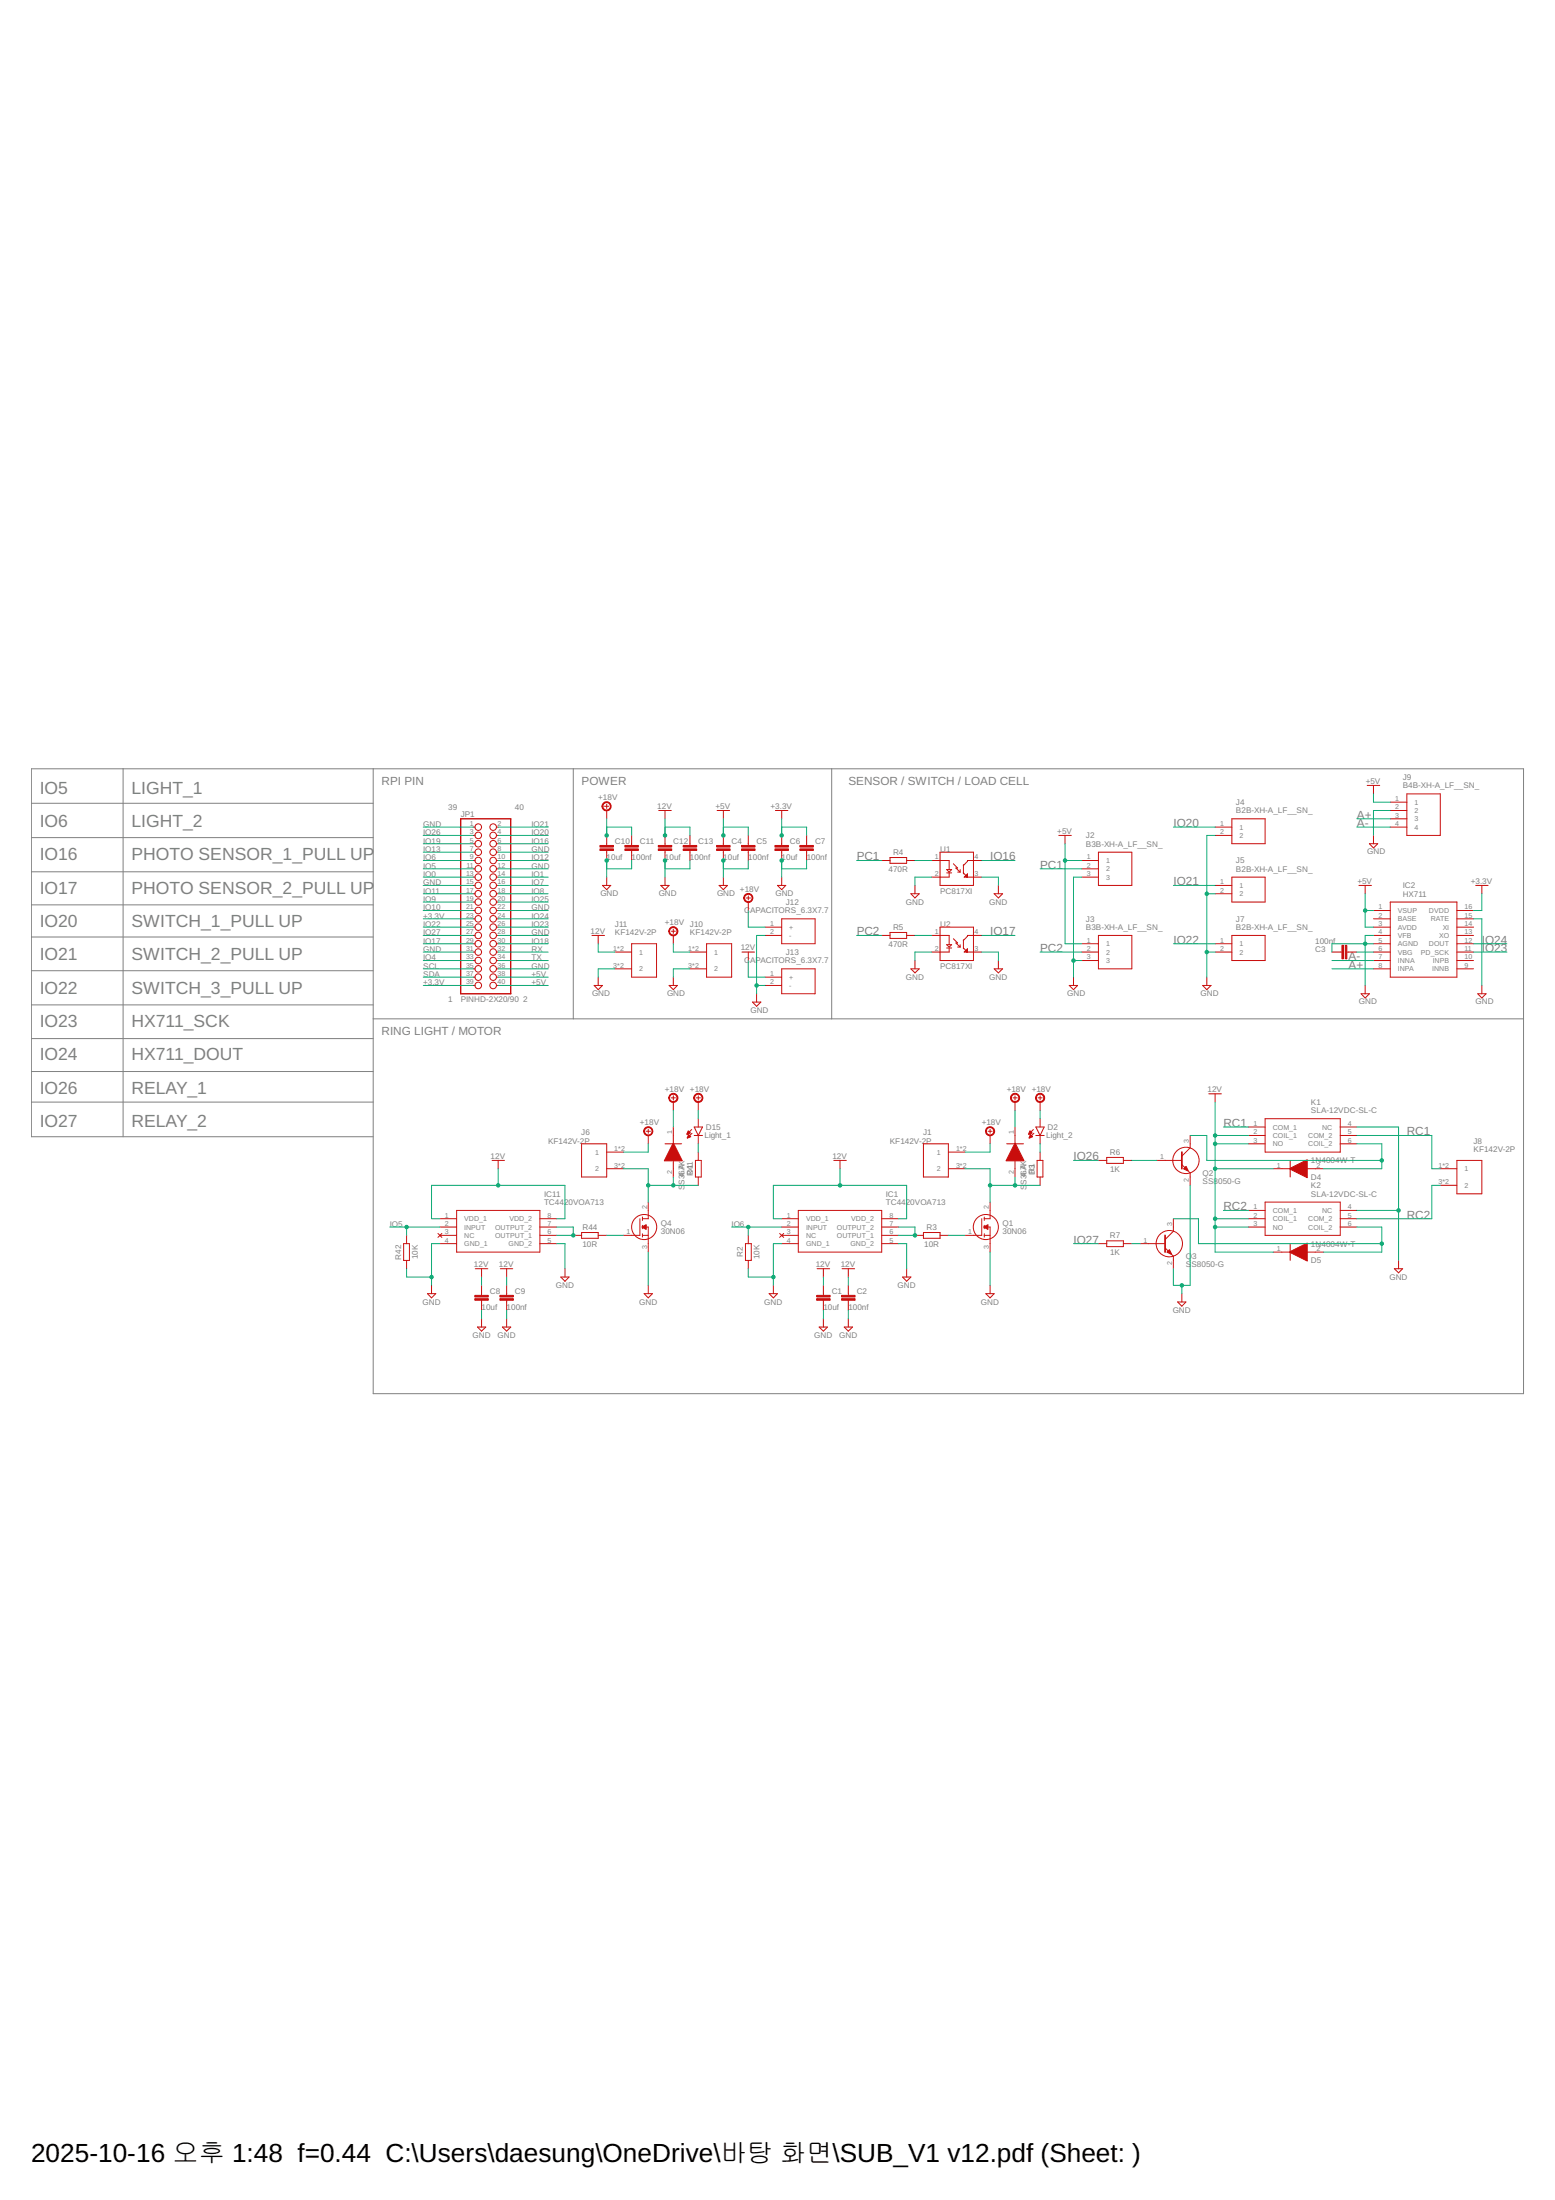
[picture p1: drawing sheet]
<svg xmlns="http://www.w3.org/2000/svg" width="210mm" height="297mm" viewBox="0 0 210 297" stroke-linecap="round" stroke-linejoin="round" font-family="sans-serif">
<g fill="none" stroke="#808080" stroke-width=".13">
<path d="M4.2 117.7h46.2M4.2 113.1h46.2M4.2 108.5h46.2M16.6 103.8v49.7M50.4 103.8v84.4h155.3v-84.4h-201.5v49.7h46.2M77.4 103.8v33.8M112.3 103.8v33.8M4.2 135.7h46.2M4.2 131.1h46.2M4.2 126.5h46.2M4.2 122.2h46.2M50.4 137.6h155.3"/>
<path d="M4.2 148.8h46.2M4.2 144.7h46.2M4.2 140.2h46.2"/>
</g>
<path d="M62.2 110.6h6.7v23.6h-6.7z" fill="none" stroke="#c90d0c" stroke-width=".19"/>
<g fill="none" stroke="#c90d0c" stroke-width=".13">
<path d="M63.9 111.7h.2M63.9 112.8h.2M63.9 113.9h.2M63.9 115.1h.2M63.9 116.2h.2M63.9 117.3h.2M63.9 118.4h.2M63.9 119.5h.2M67 111.7h.2M67 112.8h.2M67 113.9h.2M67 115.1h.2"/>
<path d="M67 116.2h.2M67 117.3h.2M67 118.4h.2M67 119.5h.2M81.3 119.5h1.1l-.5 .6zM81.6 108.9h.6M81.9 108.6v.6M81.9 109.4v1.2M81.9 112.8v1.4M81.9 114.8v1.4M81.9 118.4v1.1M85.3 112.8v1.4"/>
<path d="M85.3 114.8v1.4M88.9 109.4h1.7M89.2 119.5h1.1l-.5 .6zM89.8 109.4v1.2M89.8 112.8v1.4M89.8 114.8v1.4M89.8 118.4v1.1M93.1 112.8v1.4M93.1 114.8v1.4M96.8 109.4h1.7M97.1 119.5h1.1l-.6 .6zM97.6 109.4v1.2"/>
<path d="M97.6 112.8v1.4M97.6 114.8v1.4M97.6 118.4v1.1M101 112.8v1.4M101 114.8v1.4M104.7 109.4h1.7M104.9 119.5h1.2l-.6 .6zM105.5 109.4v1.2M105.5 112.8v1.4M105.5 114.8v1.4M105.5 118.4v1.1M108.9 112.8v1.4"/>
<path d="M108.9 114.8v1.4M119 116.2h1.1M120.1 115.8h2.3v.8h-2.3zM122.4 116.2h1.1M123.5 119.5v1.2M125.8 116.2h2.3v1.2M126.9 115.1h4.5v4.4h-4.5zM127.8 117.4h.7l-.4 .4zM127.8 117.9h.7M128.1 117.9v.5h-2.3M128.7 116.6l.6 .6h-.3l.6 .6M129.3 117.8h.3"/>
<path d="M129.6 117.4v.4M130 117.9l.6 .5v-.4l-.4 .4h2.3M130 116.7v1.3M130.3 118.3h.1M130.5 118.2l.1 .1M130.5 118.2l-.1 .1M130.5 118.2v.2l-.1-.1M130.6 118.1l-.1 .1M132.5 116.2h-1.9l-.6 .7M134.8 119.5v1.2M142.9 112.8h1.7M143.8 112.8v1.1"/>
<path d="M146 116.2h2.3M146 117.3h2.3M146 118.4h2.3M148.3 115.1h4.5v4.4h-4.5zM164 111.7h2.3M164 112.8h2.3M164 119.5h2.3M166.3 110.6h4.5v3.3h-4.5zM166.3 118.4h4.5v3.4h-4.5zM183.4 119.5h1.7M184.3 119.5v1.2M184.6 106h1.6"/>
<path d="M184.8 113.9h1.2l-.6 .6zM185.4 106v1.2M185.4 112.8v1.1M187.7 111.7h2.2M187.7 109.4h2.2M187.7 110.6h2.2M187.7 108.3h2.2M189.9 107.2h4.5v5.6h-4.5zM199.2 119.5h1.7M200 119.5v1.2M63.9 120.7h.2M63.9 121.8h.2"/>
<path d="M63.9 122.9h.2M63.9 124.1h.2M63.9 125.2h.2M63.9 126.3h.2M63.9 127.4h.2M63.9 128.5h.2M63.9 129.7h.2M63.9 130.8h.2M63.9 131.9h.2M63.9 133.1h.2M67 120.7h.2M67 121.8h.2"/>
<path d="M67 122.9h.2M67 124.1h.2M67 125.2h.2M67 126.3h.2M67 127.4h.2M67 128.5h.2M67 129.7h.2M67 130.8h.2M67 131.9h.2M67 133.1h.2M79.9 126.3h1.7M80.2 133.1h1.1l-.5 .5z"/>
<path d="M80.8 126.3v1.1M80.8 131.9v1.2M83 128.5h2.3M83 130.8h2.3M85.3 127.4h3.3v4.5h-3.3zM90.3 133.1h1.1l-.5 .5zM90.6 125.7h.6M90.9 125.5v.5M90.9 126.3v1.1M90.9 131.9v1.2M93.1 128.5h2.3M93.1 130.8h2.3"/>
<path d="M95.4 127.4h3.4v4.5h-3.4zM100.2 128.5h1.7M100.7 121.2h.6M101 121v.5M101 121.8v1.1M101 128.5v1.2M101.6 135.3h1.1l-.6 .6zM102.1 134.2v1.1M103.3 125.2h2.2M103.3 126.3h2.2M103.3 131.9h2.2M103.3 133.1h2.2"/>
<path d="M105.5 124.1h4.5v3.3h-4.5zM105.5 130.8h4.5v3.4h-4.5zM119 126.3h1.1M120.1 125.9h2.3v.8h-2.3zM122.4 126.3h1.1M123 120.7h1.1l-.6 .5zM123 130.8h1.1l-.6 .6zM123.5 129.7v1.1M125.8 126.3h2.3v1.3M126.9 125.2h4.5v4.5h-4.5zM127.8 127.6h.7l-.4 .3zM127.8 128h.7"/>
<path d="M128.1 128v.5h-2.3M128.7 126.7l.6 .6h-.3l.6 .6M129.3 127.9h.3M129.6 127.6v.3M130 128l.6 .5v-.4l-.4 .4h2.3M130 126.9v1.2M130.3 128.4h.1M130.5 128.3v.2l-.1-.1M130.5 128.3l.1 .1M130.5 128.3l-.1 .1M130.6 128.2l-.1 .1M132.5 126.3h-1.9l-.6 .7"/>
<path d="M134.2 120.7h1.1l-.5 .5zM134.2 130.8h1.1l-.5 .6zM134.8 129.7v1.1M144.3 133.1h1.2l-.6 .5zM144.9 131.9v1.2M146 127.4h2.3M146 128.5h2.3M146 129.7h2.3M148.3 126.3h4.5v4.5h-4.5zM162.3 133.1h1.2l-.6 .5zM162.9 131.9v1.2M164 120.7h2.3"/>
<path d="M164 127.4h2.3M164 128.5h2.3M166.3 126.3h4.5v3.4h-4.5zM179.8 128.5h1.3M181.8 128.5h1.4M183.7 134.2h1.1l-.5 .5zM184.3 133.1v1.1M185.4 122.9h2.3M185.4 124.1h2.3M185.4 125.2h2.3M185.4 126.3h2.3M185.4 127.4h2.3"/>
<path d="M185.4 128.5h2.3M185.4 129.7h2.3M185.4 130.8h2.3M187.7 121.8h9v10.1h-9zM196.7 122.9h2.2M196.7 124.1h2.2M196.7 125.2h2.2M196.7 126.3h2.2M196.7 127.4h2.2M196.7 128.5h2.2M196.7 129.7h2.2M196.7 130.8h2.2"/>
<path d="M199.5 134.2h1.1l-.6 .5zM200 133.1v1.1M66.4 156.7h1.7M67.2 156.7v1.1M78.5 154.4h3.4v4.5h-3.4zM81.9 155.6h2.2M81.9 157.8h2.2M87.2 152.7h.6M87.5 152.5v.5M87.5 153.3v1.1M89.8 154.4h2.2M90.6 148.2h.6"/>
<path d="M90.9 148v.5M90.9 148.8v1.1M90.9 152.2v2.2M90.9 156.7v2.2M93.4 152.5l-.6 .6M93.4 153l-.6 .6M93.7 152.2h1.1l-.5 1.1zM93.7 153.3h1.1M93.9 156.7h.8v2.2h-.8zM94 148.2h.6M94.3 148v.5M94.3 148.8v1.1"/>
<path d="M94.3 151v1.2M94.3 153.3v1.1M94.3 155.6v1.1M94.3 158.9v1.1M112.5 156.7h1.7M113.4 156.7v1.1M124.7 154.4h3.3v4.5h-3.3zM128 155.6h2.3M128 157.8h2.3M133.4 152.7h.5M133.6 152.5v.5M133.6 153.3v1.1"/>
<path d="M135.9 154.4h2.3M136.7 148.2h.6M137 148v.5M137 148.8v1.1M137 152.2v2.2M137 156.7v2.2M139.5 152.5l-.6 .6M139.6 153l-.7 .6M139.8 153.3h1.1M139.8 152.2h1.1l-.5 1.1zM140 156.7h.8v2.2h-.8zM140.1 148.2h.6"/>
<path d="M140.4 148v.5M140.4 148.8v1.1M140.4 151v1.2M140.4 153.3v1.1M140.4 155.6v1.1M140.4 158.9v1.1M148.3 156.7h1.1M149.4 156.3h2.2v.8h-2.2zM151.6 156.7h1.2M156.1 156.7h3.4M159.5 157.2l1.2 1.2v1.6M160.7 153.3v1.7l-1.2 1.1"/>
<path d="M163.2 147.7h1.7M164 147.7v1.1M168.5 153.3h2.3M168.5 152.2h2.3M168.5 154.4h2.3M170.8 151h10.1v4.6h-10.1zM171.9 157.8h2.3M174.2 156.7v2.2M176.4 157.8h2.2M180.9 153.3h2.3M180.9 152.2h2.3M180.9 154.4h2.3"/>
<path d="M194.4 157.8h2.3M196.7 156.7h3.3v4.5h-3.3zM54.5 167.9h.8v2.3h-.8zM54.9 166.8v1.1M54.9 170.2v1.1M57.7 174.7h1.1l-.5 .5zM58.3 173.5v1.2M59.1 166.5l.5 .6M59.4 166.8h2.2M59.4 165.7h2.2M59.4 164.5h2.2M59.4 167.9h2.2"/>
<path d="M59.6 166.5l-.5 .6M61.6 163.4h11.3v5.7h-11.3zM64.2 171.3h1.6M64.5 179.2h1.1l-.6 .5zM65 171.3v1.1M65 173.5v1.4M65 175.6v1.3M65 178.1v1.1M67.5 171.3h1.7M67.8 179.2h1.1l-.5 .5zM68.4 171.3v1.1M68.4 173.5v1.4"/>
<path d="M68.4 175.6v1.3M68.4 178.1v1.1M72.9 166.8h2.2M72.9 165.7h2.2M72.9 164.5h2.2M72.9 167.9h2.2M75.7 172.4h1.1l-.5 .6zM76.3 171.3v1.1M77.4 166.8h1.1M78.5 166.4h2.3v.8h-2.3zM80.8 166.8h1.1M86.4 164.5v2.3h-2.3"/>
<path d="M86.7 165.7h.8v3.4M86.7 166.8h.8M86.7 164.3v.5M86.7 165.4v.5M86.7 166.6v.4M87 174.7h1.1l-.6 .5zM87.5 162.3v2.2h-.8M87.5 173.5v1.2M100.6 167.9h.8v2.3h-.8zM101 166.8v1.1M101 170.2v1.1M103.8 174.7h1.1l-.5 .5z"/>
<path d="M104.4 173.5v1.2M105.2 166.5l.6 .6M105.5 166.8h2.3M105.5 165.7h2.3M105.5 164.5h2.3M105.5 167.9h2.3M105.8 166.5l-.6 .6M107.8 163.4h11.2v5.7h-11.2zM110.3 171.3h1.7M110.6 179.2h1.1l-.6 .5zM111.1 171.3v1.1M111.1 173.5v1.4"/>
<path d="M111.1 175.6v1.3M111.1 178.1v1.1M113.7 171.3h1.7M114 179.2h1.1l-.6 .5zM114.5 171.3v1.1M114.5 173.5v1.4M114.5 175.6v1.3M114.5 178.1v1.1M119 166.8h2.3M119 165.7h2.3M119 164.5h2.3M119 167.9h2.3"/>
<path d="M121.8 172.4h1.2l-.6 .6zM122.4 171.3v1.1M123.5 166.8h1.2M124.7 166.4h2.2v.8h-2.2zM126.9 166.8h1.1M132.5 164.5v2.3h-2.2M132.9 166.8h.7M132.9 165.7h.7v3.4M132.9 164.3v.5M132.9 165.4v.5M132.9 166.6v.4M133.1 174.7h1.1l-.6 .5z"/>
<path d="M133.6 162.3v2.2h-.7M133.6 173.5v1.2M148.3 167.9h1.1M149.4 167.5h2.2v.8h-2.2zM151.6 167.9h1.2M153.9 167.9h3.4M157.3 168.5l1.1 1.1v1.7M158.4 164.5v1.7l-1.1 1.2M159 175.8h1.1l-.6 .6zM159.5 174.7v1.1M168.5 165.7h2.3M168.5 164.5h2.3"/>
<path d="M168.5 163.4h2.3M170.8 162.3h10.1v4.5h-10.1zM171.9 169.1h2.3M174.2 167.9v2.3M176.4 169.1h2.2M180.9 165.7h2.3M180.9 164.5h2.3M180.9 163.4h2.3M188.2 171.3h1.1l-.5 .6zM188.8 170.2v1.1M194.4 160h2.3"/>
<circle cx="64.6" cy="118.4" r=".44"/>
<circle cx="64.6" cy="111.7" r=".44"/>
<circle cx="64.6" cy="115.1" r=".44"/>
<circle cx="64.6" cy="116.2" r=".44"/>
<circle cx="64.6" cy="112.8" r=".44"/>
<circle cx="64.6" cy="113.9" r=".44"/>
<circle cx="64.6" cy="117.3" r=".44"/>
<circle cx="64.6" cy="119.5" r=".44"/>
<circle cx="66.6" cy="117.3" r=".44"/>
<circle cx="66.6" cy="116.2" r=".44"/>
<circle cx="66.6" cy="111.7" r=".44"/>
<circle cx="66.6" cy="119.5" r=".44"/>
<circle cx="66.6" cy="113.9" r=".44"/>
<circle cx="66.6" cy="115.1" r=".44"/>
<circle cx="66.6" cy="112.8" r=".44"/>
<circle cx="66.6" cy="118.4" r=".44"/>
<circle cx="64.6" cy="126.3" r=".44"/>
<circle cx="64.6" cy="129.7" r=".44"/>
<circle cx="64.6" cy="124.1" r=".44"/>
<circle cx="64.6" cy="125.2" r=".44"/>
<circle cx="64.6" cy="131.9" r=".44"/>
<circle cx="64.6" cy="120.7" r=".44"/>
<circle cx="64.6" cy="121.8" r=".44"/>
<circle cx="64.6" cy="127.4" r=".44"/>
<circle cx="64.6" cy="122.9" r=".44"/>
<circle cx="64.6" cy="128.5" r=".44"/>
<circle cx="64.6" cy="130.8" r=".44"/>
<circle cx="64.6" cy="133.1" r=".44"/>
<circle cx="66.6" cy="124.1" r=".44"/>
<circle cx="66.6" cy="121.8" r=".44"/>
<circle cx="66.6" cy="125.2" r=".44"/>
<circle cx="66.6" cy="129.7" r=".44"/>
<circle cx="66.6" cy="122.9" r=".44"/>
<circle cx="66.6" cy="127.4" r=".44"/>
<circle cx="66.6" cy="131.9" r=".44"/>
<circle cx="66.6" cy="128.5" r=".44"/>
<circle cx="66.6" cy="126.3" r=".44"/>
<circle cx="66.6" cy="130.8" r=".44"/>
<circle cx="66.6" cy="133.1" r=".44"/>
<circle cx="66.6" cy="120.7" r=".44"/>
<circle cx="160.1" cy="156.7" r="1.78"/>
<circle cx="87" cy="165.7" r="1.69"/>
<circle cx="133.1" cy="165.7" r="1.69"/>
<circle cx="157.8" cy="167.9" r="1.78"/>
</g>
<g fill="#c90d0c" stroke="#c90d0c" stroke-width=".13">
<path d="M86.7 165.6l.5-.2v.6z" fill-rule="evenodd"/>
<path d="M92.9 152.7l.3 .3-.5 .2z" fill-rule="evenodd"/>
<path d="M93 153.2l.3 .3-.5 .2z" fill-rule="evenodd"/>
<path d="M90.9 154.4l1.2 2.3h-2.4z" fill-rule="evenodd"/>
<path d="M87.1 152.3a.62 .62 0 0 1 .9 .1 .62 .62 0 0 1-.3 .9 .62 .62 0 0 1-.8-.6h.1a.51 .51 0 0 1 .7-.5 .51 .51 0 0 1 .2 .9 .51 .51 0 0 1-.9-.2v-.2h-.1z" fill-rule="evenodd"/>
<path d="M132.8 165.6l.6-.2v.6z" fill-rule="evenodd"/>
<path d="M139 152.7l.3 .3-.4 .2z" fill-rule="evenodd"/>
<path d="M139.1 153.2l.3 .3-.5 .2z" fill-rule="evenodd"/>
<path d="M137 154.4l1.2 2.3h-2.4z" fill-rule="evenodd"/>
<path d="M133.2 152.3a.62 .62 0 0 1 1 .1 .62 .62 0 0 1-.4 .9 .62 .62 0 0 1-.8-.6h.1a.5 .5 0 0 1 .7-.4 .5 .5 0 0 1 .2 .8 .5 .5 0 0 1-.8-.2l-.1-.2h-.1z" fill-rule="evenodd"/>
<path d="M90.4 125.3a.62 .62 0 0 1 1 .1 .62 .62 0 0 1-.3 .9 .62 .62 0 0 1-.8-.6h.1a.51 .51 0 0 1 .7-.4 .51 .51 0 0 1 .1 .9 .51 .51 0 0 1-.8-.3v-.2h-.1z" fill-rule="evenodd"/>
<path d="M159.8 157.8l.3-.3 .3 .5-.1 .1z" fill-rule="evenodd"/>
<path d="M157.5 169.1l.4-.4 .2 .6z" fill-rule="evenodd"/>
<path d="M174.1 157.8l2.4-1.2v2.4z" fill-rule="evenodd"/>
<path d="M174.1 169l2.4-1.2v2.5z" fill-rule="evenodd"/>
<path d="M81.4 108.5a.62 .62 0 0 1 1 .1 .62 .62 0 0 1-.4 .9 .62 .62 0 0 1-.7-.6h.1a.51 .51 0 0 1 .7-.4 .51 .51 0 0 1 .1 .8 .51 .51 0 0 1-.8-.2v-.2h-.1z" fill-rule="evenodd"/>
<path d="M100.6 120.8a.62 .62 0 0 1 .9 .1 .62 .62 0 0 1-.3 .9 .62 .62 0 0 1-.8-.6h.1a.51 .51 0 0 1 .7-.4 .51 .51 0 0 1 .2 .8 .51 .51 0 0 1-.9-.2v-.2h-.1z" fill-rule="evenodd"/>
<path d="M90.4 147.8a.62 .62 0 0 1 1 .1 .62 .62 0 0 1-.3 .9 .62 .62 0 0 1-.8-.6h.1a.51 .51 0 0 1 .7-.4 .51 .51 0 0 1 .1 .9 .51 .51 0 0 1-.8-.3v-.2h-.1z" fill-rule="evenodd"/>
<path d="M93.8 147.8a.62 .62 0 0 1 1 .1 .62 .62 0 0 1-.4 1 .62 .62 0 0 1-.8-.7h.1a.51 .51 0 0 1 .7-.5 .51 .51 0 0 1 .2 .9 .51 .51 0 0 1-.8-.2l-.1-.2h-.1z" fill-rule="evenodd"/>
<path d="M136.6 147.8a.62 .62 0 0 1 1 .1 .62 .62 0 0 1-.4 1 .62 .62 0 0 1-.8-.7h.1a.51 .51 0 0 1 .7-.5 .51 .51 0 0 1 .2 .9 .51 .51 0 0 1-.9-.2v-.2h-.1z" fill-rule="evenodd"/>
<path d="M139.9 147.8a.62 .62 0 0 1 1 .1 .62 .62 0 0 1-.3 .9 .62 .62 0 0 1-.8-.6h.1a.5 .5 0 0 1 .7-.4 .5 .5 0 0 1 .2 .8 .5 .5 0 0 1-.9-.2v-.2h-.1z" fill-rule="evenodd"/>
</g>
<g fill="#c90d0c" stroke="#c90d0c" stroke-width=".13">
<path d="M64.1 175.3h1.8v.3h-1.8z"/>
<path d="M64.1 174.9h1.8v.2h-1.8z"/>
<path d="M67.5 175.3h1.8v.3h-1.8z"/>
<path d="M67.5 174.9h1.8v.2h-1.8z"/>
<path d="M110.2 175.3h1.9v.3h-1.9z"/>
<path d="M110.2 174.9h1.9v.2h-1.9z"/>
<path d="M113.6 175.3h1.8v.3h-1.8z"/>
<path d="M113.6 174.9h1.8v.2h-1.8z"/>
<path d="M181.6 127.6h.2v1.9h-.2z"/>
<path d="M181.1 127.6h.3v1.9h-.3z"/>
<path d="M96.7 114.6h1.9v.2h-1.9z"/>
<path d="M96.7 114.2h1.9v.2h-1.9z"/>
<path d="M100.1 114.6h1.8v.2h-1.8z"/>
<path d="M100.1 114.2h1.8v.2h-1.8z"/>
<path d="M104.6 114.6h1.8v.2h-1.8z"/>
<path d="M104.6 114.2h1.8v.2h-1.8z"/>
<path d="M108 114.6h1.8v.2h-1.8z"/>
<path d="M108 114.2h1.8v.2h-1.8z"/>
<path d="M81 114.6h1.8v.2h-1.8z"/>
<path d="M81 114.2h1.8v.2h-1.8z"/>
<path d="M84.3 114.6h1.9v.2h-1.9z"/>
<path d="M84.3 114.2h1.9v.2h-1.9z"/>
<path d="M88.9 114.6h1.8v.2h-1.8z"/>
<path d="M88.9 114.2h1.8v.2h-1.8z"/>
<path d="M92.2 114.6h1.8v.2h-1.8z"/>
<path d="M92.2 114.2h1.8v.2h-1.8z"/>
</g>
<path d="M159.5 155.6v2.2M157.3 166.8v2.3" fill="none" stroke="#c90d0c" stroke-width=".23"/>
<g fill="none" stroke="#0dab76" stroke-width=".13">
<path d="M57.1 111.7h6.8M57.1 119.5h6.8M57.1 115.1h6.8M57.1 117.3h6.8M57.1 118.4h6.8M57.1 112.8h6.8M57.1 113.9h6.8M57.1 116.2h6.8M67.2 111.7h6.8M67.2 119.5h6.8M67.2 115.1h6.8M67.2 117.3h6.8"/>
<path d="M67.2 118.4h6.8M67.2 112.8h6.8M67.2 113.9h6.8M67.2 116.2h6.8M81.9 111.7h3.4v1.1M81.9 110.6v2.2M81.9 116.2v2.2M85.3 116.2v1.1h-3.4M89.8 111.7h3.3v1.1M89.8 110.6v2.2M89.8 116.2v2.2M93.1 116.2v1.1h-3.3"/>
<path d="M97.6 111.7h3.4v1.1M97.6 110.6v2.2M97.6 116.2v2.2M101 116.2v1.1h-3.4M105.5 111.7h3.4v1.1M105.5 110.6v2.2M105.5 116.2v2.2M108.9 116.2v1.1h-3.4M115.6 116.2h3.4M123.5 116.2h2.3M125.8 118.4h-2.3v1.1M132.5 118.4h2.3v1.1"/>
<path d="M132.5 116.2h4.5M140.4 117.3h5.6M143.8 113.9v13.5h2.2M143.8 116.2h2.2M146 118.4h-1.1v13.5M158.4 111.7h5.6M158.4 119.5h5.6M164 112.8h-1.1v19.1M183.2 111.7h4.5M183.2 110.6h4.5M185.4 107.2v1.1h2.3M187.7 109.4h-2.3v3.4"/>
<path d="M57.1 128.5h6.8M57.1 122.9h6.8M57.1 126.3h6.8M57.1 130.8h6.8M57.1 129.7h6.8M57.1 120.7h6.8M57.1 124.1h6.8M57.1 127.4h6.8M57.1 133.1h6.8M57.1 121.8h6.8M57.1 125.2h6.8M57.1 131.9h6.8"/>
<path d="M67.2 128.5h6.8M67.2 122.9h6.8M67.2 126.3h6.8M67.2 130.8h6.8M67.2 129.7h6.8M67.2 120.7h6.8M67.2 124.1h6.8M67.2 127.4h6.8M67.2 133.1h6.8M67.2 121.8h6.8M67.2 125.2h6.8M67.2 131.9h6.8"/>
<path d="M80.8 127.4v1.1h2.2M83 130.8h-2.2v1.1M90.9 127.4v1.1h2.2M93.1 130.8h-2.2v1.1M101 122.9v2.3h2.3M101 129.7v2.2h2.3M102.1 133.1h1.2M103.3 126.3h-1.2v7.9M115.6 126.3h3.4M123.5 126.3h2.3M125.8 128.5h-2.3v1.2M132.5 128.5h2.3v1.2"/>
<path d="M132.5 126.3h4.5M140.4 128.5h5.6M144.9 129.7h1.1M158.4 127.4h5.6M162.9 128.5h1.1M162.9 120.7h1.1M179.8 130.8h5.6M179.8 129.7h5.6M183.2 128.5h2.2M184.3 122.9h1.1M184.3 120.7v4.5h1.1M185.4 126.3h-1.1v6.8"/>
<path d="M185.4 127.4h-5.6v1.1M198.9 128.5h4.5M198.9 124.1h1.1v9M198.9 127.4h4.5M200 120.7v2.2h-1.1M67.2 157.8v2.2M84.1 157.8h3.4v4.5M87.5 154.4v1.2h-3.4M90.9 149.9v2.3M90.9 158.9v1.1M94.3 149.9v1.1M94.3 154.4v1.2"/>
<path d="M113.4 157.8v2.2M130.3 157.8h3.3v4.5M133.6 154.4v1.2h-3.3M137 149.9v2.3M137 158.9v1.1M140.4 149.9v1.1M140.4 154.4v1.2M144.9 156.7h3.4M152.8 156.7h3.3M160.7 153.3h2.2v3.4h23.6M164 148.8v20.3h7.9M164 154.4h4.5"/>
<path d="M164 157.8h7.9M164 153.3h4.5M165.1 152.2h3.4M183.2 152.2h5.6v18M183.2 154.4h3.3v3.4h-7.9M183.2 153.3h10.1v4.5h1.1M52.6 165.7h6.8M54.9 165.7v1.1M54.9 171.3v1.1h3.4M59.4 167.9h-1.1v5.6M59.4 164.5h-1.1v-4.5h18v4.5h-1.2M65 172.4v1.1"/>
<path d="M65 176.9v1.2M68.4 172.4v1.1M68.4 176.9v1.2M75.1 167.9h1.2v3.4M75.1 165.7h2.3v1.1h-2.3M81.9 166.8h2.2M87.5 169.1v4.4M87.5 160h6.8M98.8 165.7h6.7M101 171.3v1.1h3.4M101 165.7v1.1M105.5 167.9h-1.1v5.6"/>
<path d="M105.5 164.5h-1.1v-4.5h18v4.5h-1.1M111.1 172.4v1.1M111.1 176.9v1.2M114.5 172.4v1.1M114.5 176.9v1.2M121.3 167.9h1.1v3.4M121.3 165.7h2.2v1.1h-2.2M128 166.8h2.3M133.6 169.1v4.4M133.6 160h6.8M144.9 167.9h3.4M152.8 167.9h1.1"/>
<path d="M158.4 164.5h3.4v3.4h24.7M159.5 173.5v1.2M160.7 160v13.5h-2.3v-2.2M164 165.7h4.5M164 164.5h4.5M165.1 163.4h3.4M183.2 163.4h5.6M183.2 165.7h3.3v3.4h-7.9M194.4 160h-1.1v4.5h-10.1"/>
</g>
<g fill="#0dab76" stroke="#0dab76" stroke-width=".13">
<circle cx="58.3" cy="172.4" r=".23"/>
<circle cx="104.4" cy="172.4" r=".23"/>
<circle cx="144.9" cy="129.7" r=".23"/>
<circle cx="162.9" cy="120.7" r=".23"/>
<circle cx="162.9" cy="128.5" r=".23"/>
<circle cx="188.8" cy="163.4" r=".23"/>
<circle cx="159.5" cy="173.5" r=".23"/>
<circle cx="184.3" cy="127.4" r=".23"/>
<circle cx="97.6" cy="116.2" r=".23"/>
<circle cx="105.5" cy="116.2" r=".23"/>
<circle cx="81.9" cy="116.2" r=".23"/>
<circle cx="89.8" cy="116.2" r=".23"/>
<circle cx="102.1" cy="133.1" r=".23"/>
<circle cx="101" cy="165.7" r=".23"/>
<circle cx="54.9" cy="165.7" r=".23"/>
<circle cx="143.8" cy="116.2" r=".23"/>
<circle cx="184.3" cy="122.9" r=".23"/>
<circle cx="97.6" cy="112.8" r=".23"/>
<circle cx="105.5" cy="112.8" r=".23"/>
<circle cx="67.2" cy="160" r=".23"/>
<circle cx="113.4" cy="160" r=".23"/>
<circle cx="164" cy="154.4" r=".23"/>
<circle cx="164" cy="157.8" r=".23"/>
<circle cx="164" cy="153.3" r=".23"/>
<circle cx="164" cy="165.7" r=".23"/>
<circle cx="164" cy="164.5" r=".23"/>
<circle cx="89.8" cy="112.8" r=".23"/>
<circle cx="87.5" cy="160" r=".23"/>
<circle cx="90.9" cy="160" r=".23"/>
<circle cx="77.4" cy="166.8" r=".23"/>
<circle cx="81.9" cy="112.8" r=".23"/>
<circle cx="133.6" cy="160" r=".23"/>
<circle cx="137" cy="160" r=".23"/>
<circle cx="123.5" cy="166.8" r=".23"/>
<circle cx="186.5" cy="156.7" r=".23"/>
<circle cx="186.5" cy="167.9" r=".23"/>
</g>
<text font-size="3.5" x="4.2" y="291.8">2025-10-16 오후 1:48 f=0.44 C:\Users\daesung\OneDrive\바탕 화면\SUB_V1 v12.pdf (Sheet: )</text>
<g font-size="2.4" fill="#808080">
<text x="5.4" y="107.2">IO5</text>
<text x="17.7" y="107.2">LIGHT_1</text>
<text x="5.4" y="111.7">IO6</text>
<text x="17.7" y="111.7">LIGHT_2</text>
<text x="5.4" y="116.2">IO16</text>
<text x="17.7" y="116.2">PHOTO SENSOR_1_PULL UP</text>
<text x="5.4" y="120.7">IO17</text>
<text x="5.4" y="125.2">IO20</text>
<text x="17.7" y="120.7">PHOTO SENSOR_2_PULL UP</text>
<text x="17.7" y="125.2">SWITCH_1_PULL UP</text>
<text x="5.4" y="129.7">IO21</text>
<text x="17.7" y="129.7">SWITCH_2_PULL UP</text>
<text x="5.4" y="134.2">IO22</text>
<text x="17.7" y="134.2">SWITCH_3_PULL UP</text>
<text x="5.4" y="138.7">IO23</text>
<text x="5.4" y="143.2">IO24</text>
<text x="17.7" y="138.7">HX711_SCK</text>
<text x="17.7" y="143.2">HX711_DOUT</text>
<text x="5.4" y="147.7">IO26</text>
<text x="17.7" y="147.7">RELAY_1</text>
<text x="5.4" y="152.2">IO27</text>
<text x="17.7" y="152.2">RELAY_2</text>
</g>
<g font-size="1.6" fill="#808080">
<text x="51.5" y="106.1">RPI PIN</text>
<text x="78.5" y="106.1">POWER</text>
<text x="114.5" y="106.1">SENSOR / SWITCH / LOAD CELL</text>
<text x="158.4" y="111.7">IO20</text>
<text x="183.2" y="110.6">A+</text>
<text x="183.2" y="111.7">A-</text>
<text x="115.6" y="116.2">PC1</text>
<text x="133.6" y="116.2">IO16</text>
<text x="140.4" y="117.3">PC1</text>
<text x="158.4" y="119.6">IO21</text>
<text x="115.6" y="126.3">PC2</text>
<text x="133.6" y="126.3">IO17</text>
<text x="140.4" y="128.6">PC2</text>
<text x="158.4" y="127.4">IO22</text>
<text x="182" y="130.8">A+</text>
<text x="182" y="129.7">A-</text>
<text x="200" y="128.6">I</text>
<text x="200" y="127.4">I</text>
<text x="200.5" y="128.6">O23</text>
<text x="200.5" y="127.4">O24</text>
<text x="51.5" y="139.8">RING LIGHT / MOTOR</text>
<text x="165.2" y="152.2">RC1</text>
<text x="189.9" y="153.3">RC1</text>
<text x="144.9" y="156.7">IO26</text>
<text x="144.9" y="167.9">IO27</text>
<text x="165.2" y="163.4">RC2</text>
<text x="189.9" y="164.5">RC2</text>
</g>
<g font-size="1.1" fill="#808080">
<text x="184.4" y="105.8">+5V</text>
<text x="189.3" y="106.4">B4B-XH-A_LF__SN_</text>
<text x="189.3" y="105.3">J9</text>
<text x="57.1" y="111.7">GND</text>
<text x="57.1" y="112.8">IO26</text>
<text x="57.1" y="113.9">IO19</text>
<text x="60.5" y="109.4">39</text>
<text x="62.2" y="110.3">JP1</text>
<text x="69.5" y="109.4">40</text>
<text x="71.8" y="112.8">IO20</text>
<text x="71.8" y="111.7">IO21</text>
<text x="71.8" y="113.9">IO16</text>
<text x="80.8" y="108">+18V</text>
<text x="83" y="113.9">C10</text>
<text x="86.4" y="113.9">C11</text>
<text x="88.7" y="109.2">12V</text>
<text x="90.9" y="113.9">C12</text>
<text x="94.3" y="113.9">C13</text>
<text x="96.6" y="109.2">+5V</text>
<text x="98.8" y="113.9">C4</text>
<text x="102.1" y="113.9">C5</text>
<text x="104" y="109.2">+3.3V</text>
<text x="106.6" y="113.9">C6</text>
<text x="110" y="113.9">C7</text>
<text x="142.7" y="112.6">+5V</text>
<text x="146.6" y="113.2">J2</text>
<text x="166.8" y="109.8">B2B-XH-A_LF__SN_</text>
<text x="166.8" y="108.7">J4</text>
<text x="57.1" y="119.6">GND</text>
<text x="57.1" y="115.1">IO13</text>
<text x="57.1" y="116.2">IO6</text>
<text x="57.1" y="117.3">IO5</text>
<text x="57.1" y="118.4">IO0</text>
<text x="71.8" y="115.1">GND</text>
<text x="71.8" y="117.3">GND</text>
<text x="71.8" y="119.6">IO7</text>
<text x="71.8" y="118.4">IO1</text>
<text x="71.8" y="116.2">IO12</text>
<text x="81.9" y="116.2">10uf</text>
<text x="85.3" y="116.2">100nf</text>
<text x="89.8" y="116.2">10uf</text>
<text x="93.1" y="116.2">100nf</text>
<text x="97.6" y="116.2">10uf</text>
<text x="101" y="116.2">100nf</text>
<text x="105.5" y="116.2">10uf</text>
<text x="108.9" y="116.2">100nf</text>
<text x="119.9" y="117.7">470R</text>
<text x="120.5" y="115.5">R4</text>
<text x="126.9" y="115.1">U1</text>
<text x="146.6" y="114.3">B3B-XH-A_LF__SN_</text>
<text x="166.8" y="117.7">B2B-XH-A_LF__SN_</text>
<text x="166.8" y="116.6">J5</text>
<text x="183.2" y="119.3">+5V</text>
<text x="184.6" y="115.3">GND</text>
<text x="189.3" y="119.9">IC2</text>
<text x="198.5" y="119.3">+3.3V</text>
<text x="57.1" y="120.7">IO11</text>
<text x="57.1" y="121.8">IO9</text>
<text x="57.1" y="122.9">IO10</text>
<text x="57.1" y="125.2">IO22</text>
<text x="57.1" y="124.1">+3.3V</text>
<text x="71.8" y="122.9">GND</text>
<text x="71.8" y="125.2">IO23</text>
<text x="71.8" y="124.1">IO24</text>
<text x="71.8" y="121.8">IO25</text>
<text x="71.8" y="120.7">IO8</text>
<text x="81" y="121">GND</text>
<text x="83" y="125.2">J11</text>
<text x="88.9" y="121">GND</text>
<text x="89.8" y="124.9">+18V</text>
<text x="93.1" y="125.2">J10</text>
<text x="96.8" y="121">GND</text>
<text x="99.9" y="120.4">+18V</text>
<text x="100.4" y="123.3">C</text>
<text x="101.3" y="123.3">APACITORS_6.3X7.7</text>
<text x="104.7" y="121">GND</text>
<text x="106.1" y="122.2">J12</text>
<text x="120.5" y="125.6">R5</text>
<text x="122.3" y="122.2">GND</text>
<text x="126.9" y="120.7">PC817XI</text>
<text x="126.9" y="125.2">U2</text>
<text x="133.5" y="122.2">GND</text>
<text x="146.6" y="125.6">B3B-XH-A_LF__SN_</text>
<text x="146.6" y="124.4">J3</text>
<text x="166.8" y="125.6">B2B-XH-A_LF__SN_</text>
<text x="166.8" y="124.4">J7</text>
<text x="189.3" y="121.1">HX711</text>
<text x="57.1" y="128.6">GND</text>
<text x="57.1" y="126.3">IO27</text>
<text x="57.1" y="127.4">IO17</text>
<text x="57.1" y="129.7">IO4</text>
<text x="57.1" y="130.8">SCL</text>
<text x="57.1" y="131.9">SDA</text>
<text x="71.8" y="126.3">GND</text>
<text x="71.8" y="130.8">GND</text>
<text x="71.8" y="129.7">TX</text>
<text x="71.8" y="128.6">RX</text>
<text x="71.8" y="127.4">IO18</text>
<text x="71.8" y="131.9">+5V</text>
<text x="79.7" y="126.1">12V</text>
<text x="83" y="126.3">KF142V-2P</text>
<text x="93.1" y="126.3">KF142V-2P</text>
<text x="100" y="128.3">12V</text>
<text x="100.4" y="130.1">C</text>
<text x="101.3" y="130.1">APACITORS_6.3X7.7</text>
<text x="106.1" y="128.9">J13</text>
<text x="119.9" y="127.8">470R</text>
<text x="126.9" y="130.8">PC817XI</text>
<text x="177.5" y="127.4">100nf</text>
<text x="177.5" y="128.6">C3</text>
<text x="57.1" y="133.1">+3.3V</text>
<text x="60.5" y="135.3">1</text>
<text x="62.2" y="135.3">PINHD-2X20/90</text>
<text x="70.6" y="135.3">2</text>
<text x="71.8" y="133.1">+5V</text>
<text x="79.9" y="134.5">GND</text>
<text x="90" y="134.5">GND</text>
<text x="101.3" y="136.7">GND</text>
<text x="122.3" y="132.3">GND</text>
<text x="133.5" y="132.3">GND</text>
<text x="144.1" y="134.5">GND</text>
<text x="162.1" y="134.5">GND</text>
<text x="183.4" y="135.6">GND</text>
<text x="199.2" y="135.6">GND</text>
<text x="89.8" y="147.4">+18V</text>
<text x="93.1" y="147.4">+18V</text>
<text x="135.9" y="147.4">+18V</text>
<text x="139.3" y="147.4">+18V</text>
<text x="163" y="147.5">12V</text>
<text x="177" y="149.2">K1</text>
<text x="74" y="154.4">KF142V-2P</text>
<text x="78.5" y="153.3">J6</text>
<text x="86.4" y="151.9">+18V</text>
<text x="95.1" y="153.6">Light_1</text>
<text x="95.3" y="152.5">D15</text>
<text x="120.1" y="154.4">KF142V-2P</text>
<text x="124.6" y="153.3">J1</text>
<text x="132.5" y="151.9">+18V</text>
<text x="141.2" y="153.6">Light_2</text>
<text x="141.4" y="152.5">D2</text>
<text x="149.8" y="155.9">R6</text>
<text x="177" y="150.3">SLA-12VDC-SL-C</text>
<text x="198.9" y="155.6">KF142V-2P</text>
<text x="198.9" y="154.4">J8</text>
<text x="66.2" y="156.4">12V</text>
<text x="73.4" y="161.6">IC11</text>
<text x="92.4" y="160.7" transform="rotate(-90 92.4 160.7)">S</text>
<text x="92.4" y="159.9" transform="rotate(-90 92.4 159.9)">S346.7K</text>
<text x="92.4" y="158" transform="rotate(-90 92.4 158)">A</text>
<text x="93.5" y="158.8" transform="rotate(-90 93.5 158.8)">R41</text>
<text x="93.5" y="158.7" transform="rotate(-90 93.5 158.7)">D1</text>
<text x="112.4" y="156.4">12V</text>
<text x="119.6" y="161.6">IC1</text>
<text x="138.5" y="160.7" transform="rotate(-90 138.5 160.7)">S</text>
<text x="138.5" y="159.9" transform="rotate(-90 138.5 159.9)">S346.7K</text>
<text x="138.5" y="158" transform="rotate(-90 138.5 158)">A</text>
<text x="139.7" y="158.5" transform="rotate(-90 139.7 158.5)">R1</text>
<text x="139.7" y="158.7" transform="rotate(-90 139.7 158.7)">D3</text>
<text x="149.8" y="158.2">1K</text>
<text x="162.3" y="159.9">SS8050-G</text>
<text x="162.3" y="158.7">Q2</text>
<text x="177" y="161.6">SLA-12VDC-SL-C</text>
<text x="177" y="157.1">1N4004W-T</text>
<text x="177" y="160.4">K2</text>
<text x="177" y="159.3">D4</text>
<text x="52.6" y="165.7">IO5</text>
<text x="73.4" y="162.7">TC4420VOA713</text>
<text x="78.6" y="166.1">R44</text>
<text x="89.2" y="166.6">30N06</text>
<text x="89.2" y="165.5">Q4</text>
<text x="98.8" y="165.7">IO6</text>
<text x="119.6" y="162.7">TC4420VOA713</text>
<text x="125.1" y="166.1">R3</text>
<text x="135.3" y="166.6">30N06</text>
<text x="135.3" y="165.5">Q1</text>
<text x="149.8" y="167.2">R7</text>
<text x="54.1" y="170.1" transform="rotate(-90 54.1 170.1)">R42</text>
<text x="56.4" y="170" transform="rotate(-90 56.4 170)">10K</text>
<text x="64" y="171.1">12V</text>
<text x="67.4" y="171.1">12V</text>
<text x="75" y="173.9">GND</text>
<text x="78.6" y="168.3">10R</text>
<text x="100.3" y="169.7" transform="rotate(-90 100.3 169.7)">R2</text>
<text x="102.5" y="170" transform="rotate(-90 102.5 170)">10K</text>
<text x="110.1" y="171.1">12V</text>
<text x="113.5" y="171.1">12V</text>
<text x="121.2" y="173.9">GND</text>
<text x="124.8" y="168.3">10R</text>
<text x="149.8" y="169.4">1K</text>
<text x="160.1" y="171.1">S</text>
<text x="160.1" y="170">Q</text>
<text x="160.8" y="171.1">S8050-G</text>
<text x="160.9" y="170">3</text>
<text x="177" y="168.3">1N4004W-T</text>
<text x="177" y="170.6">D5</text>
<text x="187.6" y="172.8">GND</text>
<text x="57" y="176.2">GND</text>
<text x="65" y="176.9">10uf</text>
<text x="66.1" y="174.7">C8</text>
<text x="68.4" y="176.9">100nf</text>
<text x="69.5" y="174.7">C9</text>
<text x="86.3" y="176.2">GND</text>
<text x="103.2" y="176.2">GND</text>
<text x="111.1" y="176.9">10uf</text>
<text x="112.3" y="174.7">C1</text>
<text x="114.5" y="176.9">100nf</text>
<text x="115.6" y="174.7">C2</text>
<text x="132.4" y="176.2">GND</text>
<text x="158.3" y="177.3">GND</text>
<text x="63.8" y="180.7">GND</text>
<text x="67.2" y="180.7">GND</text>
<text x="109.9" y="180.7">GND</text>
<text x="113.3" y="180.7">GND</text>
</g>
<g font-size="1" fill="#808080">
<text x="63.4" y="111.5">1</text>
<text x="63.4" y="112.6">3</text>
<text x="63.4" y="113.8">5</text>
<text x="67.2" y="111.5">2</text>
<text x="67.2" y="112.6">4</text>
<text x="67.2" y="113.8">6</text>
<text x="164.7" y="111.5">1</text>
<text x="164.7" y="112.6">2</text>
<text x="167.3" y="112">1</text>
<text x="167.3" y="113.1">2</text>
<text x="188.3" y="108.1">1</text>
<text x="188.3" y="109.3">2</text>
<text x="188.3" y="110.4">3</text>
<text x="188.3" y="111.5">4</text>
<text x="190.9" y="108.6">1</text>
<text x="190.9" y="109.8">2</text>
<text x="190.9" y="110.9">3</text>
<text x="190.9" y="112">4</text>
<text x="62.9" y="118.3">13</text>
<text x="62.9" y="119.4">15</text>
<text x="63" y="117.1">11</text>
<text x="63.4" y="114.9">7</text>
<text x="63.4" y="116">9</text>
<text x="67.2" y="114.9">8</text>
<text x="67.2" y="116">10</text>
<text x="67.2" y="117.1">12</text>
<text x="67.2" y="118.3">14</text>
<text x="67.2" y="119.4">16</text>
<text x="126.2" y="116">1</text>
<text x="126.2" y="118.3">2</text>
<text x="131.6" y="116">4</text>
<text x="131.6" y="118.3">3</text>
<text x="146.7" y="116">1</text>
<text x="146.7" y="117.1">2</text>
<text x="146.7" y="118.3">3</text>
<text x="149.3" y="116.5">1</text>
<text x="149.3" y="117.6">2</text>
<text x="149.3" y="118.8">3</text>
<text x="164.7" y="119.4">1</text>
<text x="167.3" y="119.9">1</text>
<text x="62.9" y="120.5">17</text>
<text x="62.9" y="121.6">19</text>
<text x="62.9" y="122.8">21</text>
<text x="62.9" y="123.9">23</text>
<text x="62.9" y="125">25</text>
<text x="67.2" y="120.5">18</text>
<text x="67.2" y="121.6">20</text>
<text x="67.2" y="122.8">22</text>
<text x="67.2" y="123.9">24</text>
<text x="67.2" y="125">26</text>
<text x="103.9" y="125">1</text>
<text x="106.5" y="125.5">+</text>
<text x="164.7" y="120.5">2</text>
<text x="167.3" y="121">2</text>
<text x="186.1" y="122.8">1</text>
<text x="186.1" y="123.9">2</text>
<text x="186.1" y="125">3</text>
<text x="188.7" y="123.3">VSUP</text>
<text x="188.7" y="124.4">BASE</text>
<text x="188.7" y="125.5">AVDD</text>
<text x="192.9" y="123.3">DVDD</text>
<text x="193.1" y="124.4">RATE</text>
<text x="194.8" y="125.5">XI</text>
<text x="197.7" y="122.8">16</text>
<text x="197.7" y="123.9">15</text>
<text x="197.7" y="125">14</text>
<text x="62.9" y="126.1">27</text>
<text x="62.9" y="127.3">29</text>
<text x="62.9" y="128.4">31</text>
<text x="62.9" y="129.5">33</text>
<text x="62.9" y="130.6">35</text>
<text x="62.9" y="131.8">37</text>
<text x="67.2" y="126.1">28</text>
<text x="67.2" y="127.3">30</text>
<text x="67.2" y="128.4">32</text>
<text x="67.2" y="129.5">34</text>
<text x="67.2" y="130.6">36</text>
<text x="67.2" y="131.8">38</text>
<text x="82.8" y="128.4">1*2</text>
<text x="82.8" y="130.6">3*2</text>
<text x="86.3" y="128.9">1</text>
<text x="86.3" y="131.1">2</text>
<text x="92.9" y="128.4">1*2</text>
<text x="92.9" y="130.6">3*2</text>
<text x="96.4" y="128.9">1</text>
<text x="96.4" y="131.1">2</text>
<text x="103.9" y="126.1">2</text>
<text x="103.9" y="131.8">1</text>
<text x="106.5" y="126.6">-</text>
<text x="126.2" y="126.1">1</text>
<text x="126.2" y="128.4">2</text>
<text x="131.6" y="126.1">4</text>
<text x="131.6" y="128.4">3</text>
<text x="146.7" y="127.3">1</text>
<text x="146.7" y="128.4">2</text>
<text x="146.7" y="129.5">3</text>
<text x="149.3" y="127.8">1</text>
<text x="149.3" y="128.9">2</text>
<text x="149.3" y="130">3</text>
<text x="164.7" y="127.3">1</text>
<text x="164.7" y="128.4">2</text>
<text x="167.3" y="127.8">1</text>
<text x="167.3" y="128.9">2</text>
<text x="186.1" y="126.1">4</text>
<text x="186.1" y="127.3">5</text>
<text x="186.1" y="128.4">6</text>
<text x="186.1" y="129.5">7</text>
<text x="186.1" y="130.6">8</text>
<text x="188.7" y="126.6">VFB</text>
<text x="188.7" y="127.8">AGND</text>
<text x="188.7" y="128.9">VBG</text>
<text x="188.7" y="130">INNA</text>
<text x="188.7" y="131.1">INPA</text>
<text x="191.8" y="128.9">PD_SCK</text>
<text x="192.9" y="127.8">DOUT</text>
<text x="193.3" y="131.1">INNB</text>
<text x="193.4" y="130">INPB</text>
<text x="194.3" y="126.6">XO</text>
<text x="197.7" y="126.1">13</text>
<text x="197.7" y="127.3">12</text>
<text x="197.7" y="128.4">11</text>
<text x="197.7" y="129.5">10</text>
<text x="197.7" y="130.6">9</text>
<text x="62.9" y="132.9">39</text>
<text x="67.2" y="132.9">40</text>
<text x="103.9" y="132.9">2</text>
<text x="106.5" y="132.3">+</text>
<text x="106.5" y="133.4">-</text>
<text x="80.3" y="155.9">1</text>
<text x="82.9" y="155.4">1*2</text>
<text x="90.7" y="153.1" transform="rotate(-90 90.7 153.1)">1</text>
<text x="126.5" y="155.9">1</text>
<text x="129.1" y="155.4">1*2</text>
<text x="136.9" y="153.1" transform="rotate(-90 136.9 153.1)">1</text>
<text x="160.5" y="154.3" transform="rotate(-90 160.5 154.3)">3</text>
<text x="169.2" y="152">1</text>
<text x="169.2" y="153.1">2</text>
<text x="169.2" y="154.3">3</text>
<text x="171.8" y="152.5">COM_1</text>
<text x="171.8" y="153.6">COIL_1</text>
<text x="171.8" y="154.8">NO</text>
<text x="176.6" y="153.6">COM_2</text>
<text x="176.6" y="154.8">COIL_2</text>
<text x="178.5" y="152.5">NC</text>
<text x="181.9" y="152">4</text>
<text x="181.9" y="153.1">5</text>
<text x="181.9" y="154.3">6</text>
<text x="80.3" y="158.1">2</text>
<text x="82.9" y="157.6">3*2</text>
<text x="90.7" y="158.5" transform="rotate(-90 90.7 158.5)">2</text>
<text x="126.5" y="158.1">2</text>
<text x="129.1" y="157.6">3*2</text>
<text x="136.9" y="158.5" transform="rotate(-90 136.9 158.5)">2</text>
<text x="156.6" y="156.5">1</text>
<text x="160.5" y="159.6" transform="rotate(-90 160.5 159.6)">2</text>
<text x="172.3" y="157.6">1</text>
<text x="177.7" y="157.6">2</text>
<text x="194.2" y="157.6">1*2</text>
<text x="194.2" y="159.9">3*2</text>
<text x="197.7" y="158.1">1</text>
<text x="197.7" y="160.4">2</text>
<text x="60.1" y="164.4">1</text>
<text x="60.1" y="165.5">2</text>
<text x="60.1" y="166.6">3</text>
<text x="60.1" y="167.8">4</text>
<text x="62.7" y="164.9">VDD_1</text>
<text x="62.7" y="166">INPUT</text>
<text x="62.7" y="167.1">NC</text>
<text x="66.8" y="166">OUTPUT_2</text>
<text x="66.8" y="167.1">OUTPUT_1</text>
<text x="68.8" y="164.9">VDD_2</text>
<text x="73.9" y="164.4">8</text>
<text x="73.9" y="165.5">7</text>
<text x="73.9" y="166.6">6</text>
<text x="73.9" y="167.8">5</text>
<text x="84.6" y="166.6">1</text>
<text x="87.4" y="163.3" transform="rotate(-90 87.4 163.3)">2</text>
<text x="106.2" y="164.4">1</text>
<text x="106.2" y="165.5">2</text>
<text x="106.2" y="166.6">3</text>
<text x="106.2" y="167.8">4</text>
<text x="108.8" y="164.9">VDD_1</text>
<text x="108.8" y="166">INPUT</text>
<text x="108.8" y="167.1">NC</text>
<text x="113" y="166">OUTPUT_2</text>
<text x="113" y="167.1">OUTPUT_1</text>
<text x="114.9" y="164.9">VDD_2</text>
<text x="120.1" y="164.4">8</text>
<text x="120.1" y="165.5">7</text>
<text x="120.1" y="166.6">6</text>
<text x="120.1" y="167.8">5</text>
<text x="130.7" y="166.6">1</text>
<text x="133.5" y="163.3" transform="rotate(-90 133.5 163.3)">2</text>
<text x="154.3" y="167.8">1</text>
<text x="158.2" y="165.5" transform="rotate(-90 158.2 165.5)">3</text>
<text x="169.2" y="163.3">1</text>
<text x="169.2" y="164.4">2</text>
<text x="169.2" y="165.5">3</text>
<text x="171.8" y="163.8">COM_1</text>
<text x="171.8" y="164.9">COIL_1</text>
<text x="171.8" y="166">NO</text>
<text x="176.6" y="164.9">COM_2</text>
<text x="176.6" y="166">COIL_2</text>
<text x="178.5" y="163.8">NC</text>
<text x="181.9" y="163.3">4</text>
<text x="181.9" y="164.4">5</text>
<text x="181.9" y="165.5">6</text>
<text x="62.7" y="168.3">GND_1</text>
<text x="68.7" y="168.3">GND_2</text>
<text x="87.4" y="168.6" transform="rotate(-90 87.4 168.6)">3</text>
<text x="108.8" y="168.3">GND_1</text>
<text x="114.8" y="168.3">GND_2</text>
<text x="133.5" y="168.6" transform="rotate(-90 133.5 168.6)">3</text>
<text x="158.2" y="170.9" transform="rotate(-90 158.2 170.9)">2</text>
<text x="172.3" y="168.9">1</text>
<text x="177.7" y="168.9">2</text>
</g>
</svg>
